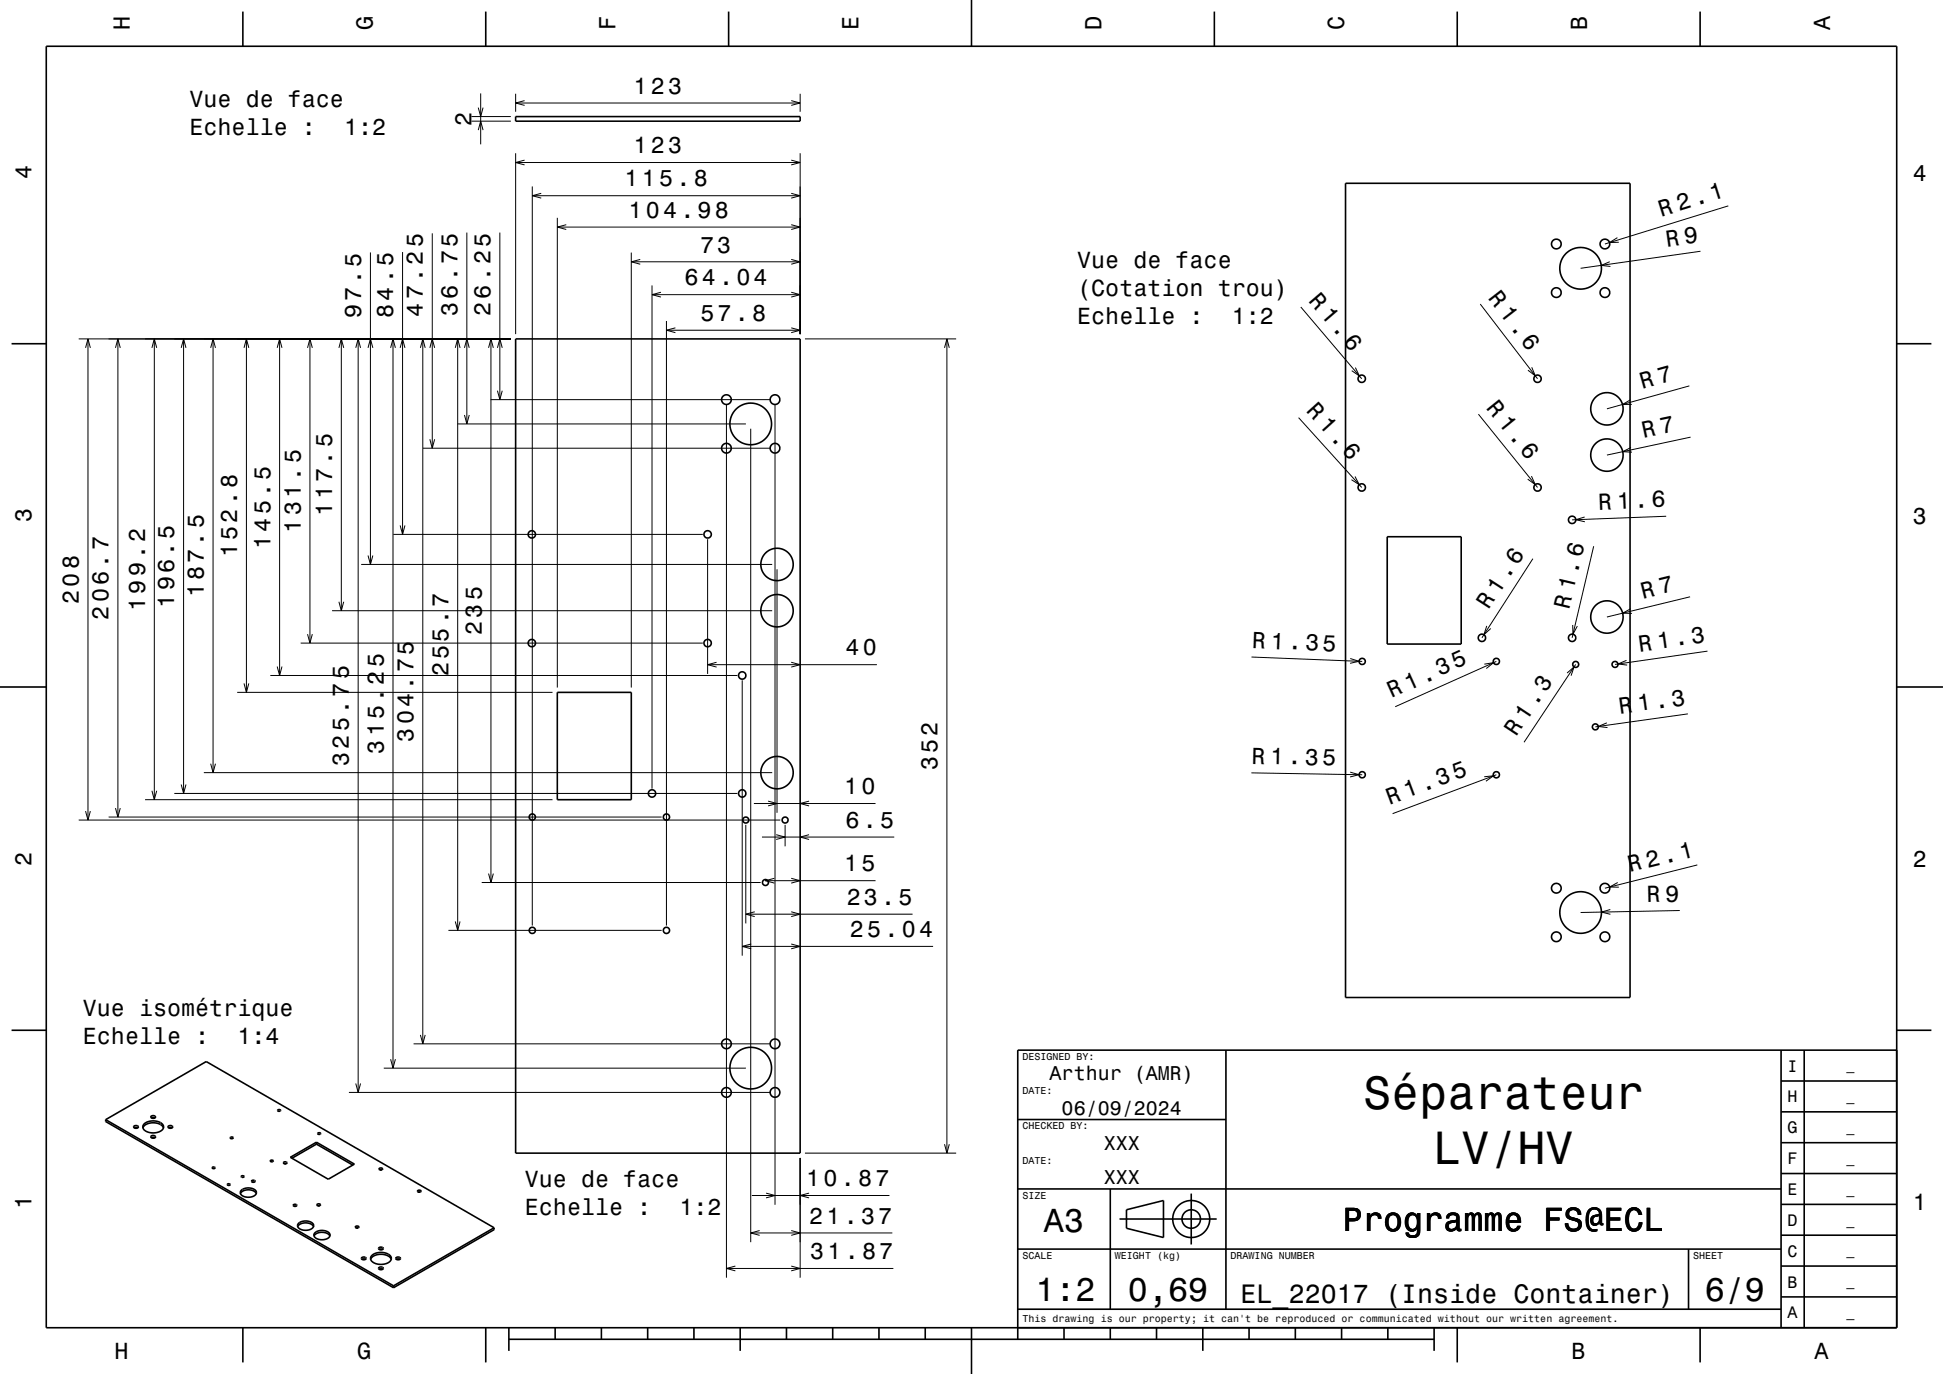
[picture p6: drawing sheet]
<svg xmlns="http://www.w3.org/2000/svg" width="420mm" height="297mm" viewBox="0 0 420 297" stroke-linecap="round" stroke-linejoin="round" font-family="sans-serif">
<g fill="none" stroke="#000" stroke-width=".22">
<path d="M101.9 26.2h8.5M101.9 25.2h8.5M103.4 23.3l.5 1.9 .5-1.9M103.4 28.1l.5-1.9 .5 1.9M103.9 20.2v11M111.5 20.3v3.9M111.5 33.1v39.1M111.5 35.1h61.5M111.5 22.3h61.5M113.4 34.6l-1.9 .5 1.9 .5M113.4 21.7l-1.9 .6 1.9 .5M171 34.6l2 .5-2 .5"/>
<path d="M171 21.7l2 .6-2 .5M173 20.3v3.9M173 33.1v39.1M80.1 54.6v67.4M87 54.5v61M93.4 50.4v46.5M100.9 50.3v41.3M108 50.3v36.1M115.1 40.3v159.8M115.1 42.3h57.9M117 41.8l-1.9 .5 1.9 .5M120.5 47.1v101.5"/>
<path d="M120.5 49.1h52.5M122.4 48.6l-1.9 .5 1.9 .5M136.5 54.6v94M136.5 56.6h36.5M138.4 56.1l-1.9 .5 1.9 .5M171 41.8l2 .5-2 .5M171 48.6l2 .5-2 .5M171 56.1l2 .5-2 .5M348 56.6l-1.9 .8 2 .2M349.6 51.4l-1.7 1h2M367.6 54.3l-25.9 3.7M373.6 44.5l-26.7 8.2"/>
<path d="M17 73.3h93.4M18.5 75.2l.5-1.9 .5 1.9M19 73.3v104M25 75.2l.5-1.9 .5 1.9M25.5 73.3v103.3M32.8 75.2l.6-1.9 .5 1.9M33.4 73.3v99.6M39.2 75.2l.5-1.9 .5 1.9M39.7 73.3v98.2M45.5 75.2l.6-1.9 .5 1.9M46.1 73.3v93.7M52.7 75.2l.6-1.9 .5 1.9"/>
<path d="M53.3 73.3v76.4M59.9 75.2l.5-1.9 .6 1.9M60.4 73.3v72.7M66.5 75.2l.5-1.9 .5 1.9M67 73.3v65.7M73.3 75.2l.5-1.9 .5 1.9M73.8 73.3v58.7M76.9 75.2l.5-1.9 .5 1.9M77.4 73.3v162.8M79.6 75.2l.5-1.9 .5 1.9M84.4 75.2l.6-1.9 .5 1.9M85 73.3v157.6"/>
<path d="M86.5 75.2l.5-1.9 .5 1.9M90.9 75.2l.5-1.9 .5 1.9M91.4 73.3v152.3M92.9 75.2l.5-1.9 .6 1.9M98.4 75.2l.5-1.9 .6 1.9M98.9 73.3v127.8M100.4 75.2l.5-1.9 .5 1.9M105.6 75.2l.5-1.9 .5 1.9M106.1 73.3v117.5M107.5 75.2l.5-1.9 .6 1.9M140.9 61.7v108.8M140.9 63.7h32.1"/>
<path d="M142.9 63.2l-2 .5 2 .5M144.1 69.4v130.7M144.1 71.4h28.9M146 70.9l-1.9 .5 1.9 .5M171 63.2l2 .5-2 .5M171 70.9l2 .5-2 .5M174 73.3h32.7M204.2 75.2l.5-1.9 .5 1.9M204.7 73.3v176M281.2 66.4l13.2 15.5M293 79.5l.8 1.8-1.6-1.2M320 65.7l12.4 16.2"/>
<path d="M331.1 79.4l.8 1.8-1.6-1.2M91.4 96.9h75.1M92.9 95l.5 1.9 .6-1.9M98.9 91.6h62.3M100.4 89.7l.5 1.9 .5-1.9M106 86.4h60.5M107.5 84.5l.5 1.9 .6-1.9M157 87.4v188.8M162.3 92.7v175.8M167.5 87.4v173M280.7 90.3l13.7 15.1M319.6 89.5l12.8 15.9"/>
<path d="M352.4 86.4l-1.7 1h2M352.6 96.7l-1.8 .9 2 .1M365.2 83.4l-17.8 5M365.4 94.5l-18 3.9M85 115.5h66.9M86.5 113.6l.5 1.9 .5-1.9M153 116.6v29.1M292.9 103l.9 1.8-1.7-1.1M331 102.9l.9 1.8-1.7-1.1M342.5 111.7l-1.9 .6 2 .5M344.5 118.1l-4.7 19.8M360.2 111.6l-20.4 .8"/>
<path d="M65 139h86.9M66.5 137.1l.5 1.9 .5-1.9M71.8 132h95.1M73.3 130.1l.5 1.9 .5-1.9M78.1 122h88.8M79.6 120.1l.5 1.9 .5-1.9M168 123v52.7M321.4 135.3l-.6 1.9 1.4-1.3M331.4 120.8l-11.1 17.1M340 135.1v2l1-1.8M352.5 131.6l-1.7 .9 2 .1M365.3 129l-17.9 4.4"/>
<path d="M51.3 149.7h68.1M52.7 147.7l.6 2 .5-2M58.4 146h101M59.9 144.1l.5 1.9 .6-1.9M153 143.7h36.6M154.9 143.2l-1.9 .5 1.9 .5M160.4 147v59.6M171 143.2l2 .5-2 .5M270.5 142l24 1M291.9 142.3l1.9 .6-2 .5M320.9 143.6l1.9-.4-1.5 1.3M323.5 143l-21.9 9.8"/>
<path d="M338.7 145.5l1.5-1.3-.6 1.9M340.6 143.6l-11.2 16.8M347.3 156.2l-1.8 .8 2 .3M351.6 142.7l-1.9 .8 2 .3M364.9 154.3l-20 2.8M369.1 140.7l-20 2.9M17 177.3h151.7M18.5 175.3l.5 2 .5-2M23.5 176.6h119.5M25 174.7l.5 1.9 .5-1.9M31.4 172.9h88M32.8 170.9l.6 2 .5-2"/>
<path d="M37.7 171.5h121.7M39.2 169.6l.5 1.9 .5-1.9M44.1 167h122.8M45.5 165.1l.6 1.9 .5-1.9M161.2 178.3v21.3M163 173.7h26.3M166 173.2l2 .5-2 .5M169.7 178.3v4.6M174.9 173.2l-1.9 .5 1.9 .5M270.5 167.1l24 .4M291.9 166.9l1.9 .6-2 .4M320.8 167.9l2-.2-1.6 1.2"/>
<path d="M323.5 167.5l-22.5 8.4M98.4 199.2l.5 1.9 .6-1.9M104.1 190.8h60.3M105.6 188.8l.5 2 .5-2M161.2 197.6h36.1M163.1 197.1l-1.9 .5 1.9 .5M164.7 180.9h28.6M165.5 190.4h23.8M167.4 189.9l-1.9 .5 1.9 .5M167.8 180.4l1.9 .5-1.9 .6M171 189.9l2 .5-2 .5M171 197.1l2 .5-2 .5"/>
<path d="M174.9 180.4l-1.9 .5 1.9 .6M348.1 196.6l-1.9 .6 1.9 .4M349.7 190.8l-1.8 .9 2 .1M363.1 196.8l-21.4 .4M366.9 187l-20 5M96.9 201.1h46.1M160.4 204.6h41.3M162.4 204.1l-2 .5 2 .5M171 204.1l2 .5-2 .5M75.4 236.1h91.1M76.9 234.2l.5 1.9 .5-1.9M83 230.9h78.2"/>
<path d="M84.4 229l.6 1.9 .5-1.9M89.4 225.6h77.1M90.9 223.7l.5 1.9 .5-1.9M162.5 258.4h29.8M165.6 257.9l1.9 .5-1.9 .5M173 250.3v25.9M174 249.3h32.7M174.9 257.9l-1.9 .5 1.9 .5M204.2 247.3l.5 2 .5-2M157 274.2h36.1M159 273.7l-2 .5 2 .5M162.3 266.5h30.6"/>
<path d="M164.2 266l-1.9 .5 1.9 .5M171 266l2 .5-2 .5M171 273.7l2 .5-2 .5"/>
</g>
<g fill="none" stroke="#000" stroke-width=".35">
<path d="M10 10h400v277h-400zM52.5 2.5v7.5M105 2.5v7.5M157.5 2.5v7.5M210 0v10M262.5 2.5v7.5M315 2.5v7.5M367.5 2.5v7.5M111.5 25.2h61.5v1h-61.5zM290.9 39.6h61.5v176h-61.5zM2.5 74.3h7.5M111.5 73.3h61.5v176h-61.5z"/>
<path d="M410 74.3h7.5M299.9 116h16v23.2h-16zM0 148.5h10M120.5 149.7h16v23.2h-16zM410 148.5h10M2.5 222.7h7.5M60 240a.4 .4 0 0 1 .7 0l-.4 .2zM265 227v56M385 233.7h25M385 227v60M390 227v60M410 222.7h7.5"/>
<path d="M410 227h-190v62.5M22.8 242l21.8-12.5 62.2 35.9M22.8 242l62.3 35.9M22.8 242v.4l62.3 36M28.9 243.4l.4-.1 .6 .2a.47 .47 0 0 1-.5 .4 .47 .47 0 0 1-.5-.5zM29.8 243.8h-.8M29.8 243.8h.1M30.9 243.8a2.89 2.89 0 0 1 3.9-.7l.5 .7M31.1 243a2.99 2.99 0 0 1 4.2 .3 1.37 1.37 0 0 1-1.5 1.5 2.5 2.5 0 0 1-2.9-1.1zM32.6 241.3l.4-.2 .6 .2a.47 .47 0 0 1-.5 .5 .47 .47 0 0 1-.5-.5zM32.6 245.6l.4-.2 .6 .2a.47 .47 0 0 1-.5 .4 .47 .47 0 0 1-.5-.4zM32.7 241.6h.8"/>
<path d="M33.5 245.9h-.8M33.5 245.9h.1M36.4 243.4l.3-.1 .6 .2a.47 .47 0 0 1-.5 .4 .47 .47 0 0 1-.4-.5zM36.4 243.8h.8M46 252.3h.4l.1 .2a.39 .39 0 0 1-.7-.1zM49.2 255.9h.5l.1 .2a.39 .39 0 0 1-.7 0zM49.8 245.8h.5l.1 .2a.4 .4 0 0 1-.7-.1zM52 258a2.23 2.23 0 0 1 3.4 0M52.1 254.3a.39 .39 0 0 1 .7 0l-.4 .2zM52.1 257.3a2.27 2.27 0 0 1 3.3 .3 1.24 1.24 0 0 1-1.5 1.2 1.62 1.62 0 0 1-2-1.1zM54.4 255.2l.4-.1 .4 .3-.6 .1h-.2zM54.6 255.5h.3"/>
<path d="M58.4 250.9a.4 .4 0 0 1 .7 .1l-.4 .1zM61.3 251.2l.4-.1 .3 .3-.5 .2-.2-.1zM61.5 251.6h.3M62.8 250.2l5.6-3.3 8.2 4.7-5.6 3.3zM68.4 247.3l7.9 4.5M68.4 247.3l-5.3 3.1M68.4 246.9v.4M68.7 245a.4 .4 0 0 1 .6 0l-.4 .2zM82 252.5h.5l.2 .2-.5 .2-.3-.2zM82.1 252.9h.4M90.3 257.3a.45 .45 0 0 1 .7 .2l-.5 .2-.3-.2zM90.4 257.7h.4"/>
<path d="M220 257h165M220 242h45M240 257v26M257.5 258v11M385 253.7h25M385 247h25M385 240.3h25M63.4 260.4l.4-.1 .4 .3-.6 .2-.2-.1zM63.6 260.7h.4M64.3 265.1a2.23 2.23 0 0 1 3.5 0M64.5 264.5a2.27 2.27 0 0 1 3.3 .3 1.25 1.25 0 0 1-1.5 1.1 1.62 1.62 0 0 1-2-1zM67.9 267.2a2.23 2.23 0 0 1 3.4 0"/>
<path d="M68 266.5a2.27 2.27 0 0 1 3.3 .3 1.24 1.24 0 0 1-1.5 1.2 1.62 1.62 0 0 1-2-1.1zM68.6 260.3a.44 .44 0 0 1 .7 .2l-.6 .2-.2-.3zM68.7 260.6h.4M76.9 265.1l.4-.1 .3 .3-.5 .2-.3-.3zM77 265.4h.4M78.2 271.9l.4-.2 .5 .2a.47 .47 0 0 1-.5 .4 .47 .47 0 0 1-.4-.4zM78.2 272.2h.8M80.1 272.2a2.91 2.91 0 0 1 4.2-.4l.3 .4M80.3 271.4a2.99 2.99 0 0 1 4.2 .3 1.37 1.37 0 0 1-1.5 1.5 2.5 2.5 0 0 1-2.9-1zM81.9 274l.4-.1 .5 .1a.47 .47 0 0 1-.5 .5 .47 .47 0 0 1-.4-.5zM81.9 269.7l.4-.1 .5 .1a.47 .47 0 0 1-.5 .5 .47 .47 0 0 1-.4-.5zM82 274.4h.7"/>
<path d="M82 270.1h.7M85.1 277.9v.5M85.6 271.9l.4-.2 .5 .2a.47 .47 0 0 1-.4 .4 .47 .47 0 0 1-.5-.4zM85.7 272.2h.7M106.8 265.4l-21.7 12.5M106.8 265.4v.4l-21.7 12.6M220 270h165M242 263.5h21M243.5 261.5l8-2v8l-8-2zM365 270v13M385 273.7h25M385 267h25"/>
<path d="M385 260.3h25M52.5 287v7.5M105 287v7.5M110 289.5h200M110 287v5M120 287v2.5M130 287v2.5M140 287v2.5M150 287v2.5M160 287v5M170 287v2.5M180 287v2.5"/>
<path d="M190 287v2.5M200 287v2.5M210 287v10M220 283h165M230 287v2.5M240 287v2.5M250 287v2.5M260 287v5M270 287v2.5M280 287v2.5M290 287v2.5M300 287v2.5"/>
<path d="M310 287v5M315 287v7.5M367.5 287v7.5M385 280.3h25"/>
<circle cx="336.4" cy="52.7" r="1.05"/>
<circle cx="341.7" cy="58" r="4.5"/>
<circle cx="346.9" cy="52.7" r="1.05"/>
<circle cx="336.4" cy="63.2" r="1.05"/>
<circle cx="346.9" cy="63.2" r="1.05"/>
<circle cx="157" cy="96.9" r="1.05"/>
<circle cx="157" cy="86.4" r="1.05"/>
<circle cx="162.3" cy="91.6" r="4.5"/>
<circle cx="167.5" cy="96.9" r="1.05"/>
<circle cx="167.5" cy="86.4" r="1.05"/>
<circle cx="294.4" cy="81.9" r=".8"/>
<circle cx="332.4" cy="81.9" r=".8"/>
<circle cx="347.4" cy="98.4" r="3.5"/>
<circle cx="347.4" cy="88.4" r="3.5"/>
<circle cx="115" cy="115.5" r=".8"/>
<circle cx="153" cy="115.5" r=".8"/>
<circle cx="294.4" cy="105.4" r=".8"/>
<circle cx="332.4" cy="105.4" r=".8"/>
<circle cx="339.8" cy="112.4" r=".8"/>
<circle cx="115" cy="139" r=".8"/>
<circle cx="153" cy="139" r=".8"/>
<circle cx="168" cy="122" r="3.5"/>
<circle cx="168" cy="132" r="3.5"/>
<circle cx="320.3" cy="137.9" r=".8"/>
<circle cx="339.8" cy="137.9" r=".8"/>
<circle cx="347.4" cy="133.4" r="3.5"/>
<circle cx="160.4" cy="146" r=".8"/>
<circle cx="294.5" cy="143" r=".67"/>
<circle cx="323.5" cy="143" r=".67"/>
<circle cx="340.6" cy="143.6" r=".65"/>
<circle cx="344.9" cy="157.1" r=".65"/>
<circle cx="349.1" cy="143.6" r=".65"/>
<circle cx="115.1" cy="176.6" r=".68"/>
<circle cx="140.9" cy="171.5" r=".8"/>
<circle cx="144.1" cy="176.6" r=".67"/>
<circle cx="160.4" cy="171.5" r=".8"/>
<circle cx="161.2" cy="177.3" r=".65"/>
<circle cx="168" cy="167" r="3.5"/>
<circle cx="169.7" cy="177.3" r=".65"/>
<circle cx="294.5" cy="167.5" r=".68"/>
<circle cx="323.5" cy="167.5" r=".68"/>
<circle cx="165.5" cy="190.8" r=".65"/>
<circle cx="336.4" cy="192" r="1.05"/>
<circle cx="341.7" cy="197.2" r="4.5"/>
<circle cx="346.9" cy="192" r="1.05"/>
<circle cx="115.1" cy="201.1" r=".68"/>
<circle cx="144.1" cy="201.1" r=".68"/>
<circle cx="336.4" cy="202.5" r="1.05"/>
<circle cx="346.9" cy="202.5" r="1.05"/>
<circle cx="157" cy="225.6" r="1.05"/>
<circle cx="157" cy="236.1" r="1.05"/>
<circle cx="162.3" cy="230.9" r="4.5"/>
<circle cx="167.5" cy="225.6" r="1.05"/>
<circle cx="167.5" cy="236.1" r="1.05"/>
<circle cx="257.5" cy="263.5" r="2"/>
<circle cx="257.5" cy="263.5" r="4"/>
</g>
<g font-size="10.1">
<text x="294.6" y="239.6">Séparateur</text>
<text x="309.8" y="251.7">LV/HV</text>
</g>
<g font-size="7.2">
<text x="225.7" y="266.3">A3</text>
<text x="290.3" y="266.1">Programme FS@ECL</text>
<text x="223.8" y="281.3">1:2</text>
<text x="243.8" y="281.3">0,69</text>
<text x="368.5" y="281.3">6/9</text>
</g>
<text font-size="5.8" x="268.2" y="281.6">EL_22017 (Inside Container)</text>
<g font-size="5.1">
<text x="359.1" y="46.9" transform="rotate(-17 359.1 46.9)">R 2.1</text>
<text x="321.1" y="88.3" transform="rotate(51 321.1 88.3)">R 1.6</text>
<text x="355.2" y="94.6" transform="rotate(-12 355.2 94.6)">R 7</text>
<text x="300.3" y="174" transform="rotate(-20 300.3 174)">R 1.35</text>
</g>
<g font-size="5">
<text x="28.1" y="6.5" transform="rotate(-90 28.1 6.5)">H</text>
<text x="80.6" y="6.5" transform="rotate(-90 80.6 6.5)">G</text>
<text x="133.1" y="6.5" transform="rotate(-90 133.1 6.5)">F</text>
<text x="185.6" y="6.5" transform="rotate(-90 185.6 6.5)">E</text>
<text x="238.1" y="6.5" transform="rotate(-90 238.1 6.5)">D</text>
<text x="290.6" y="6.5" transform="rotate(-90 290.6 6.5)">C</text>
<text x="343.1" y="6.5" transform="rotate(-90 343.1 6.5)">B</text>
<text x="395.6" y="6.5" transform="rotate(-90 395.6 6.5)">A</text>
<text x="41" y="23.1">Vue de face</text>
<text x="137" y="20.3">123</text>
<text x="41" y="29.1">Echelle :</text>
<text x="74.4" y="29.1">1:2</text>
<text x="101.9" y="27.2" transform="rotate(-90 101.9 27.2)">2</text>
<text x="137" y="33.1">123</text>
<text x="6.8" y="38.7" transform="rotate(-90 6.8 38.7)">4</text>
<text x="135" y="40.3">115.8</text>
<text x="413.5" y="39">4</text>
<text x="135.9" y="47.1">104.98</text>
<text x="360.3" y="53.3" transform="rotate(-8 360.3 53.3)">R 9</text>
<text x="151.3" y="54.6">73</text>
<text x="232.9" y="58">Vue de face</text>
<text x="148" y="61.7">64.04</text>
<text x="232.9" y="64">(Cotation trou)</text>
<text x="282.7" y="65.1" transform="rotate(49 282.7 65.1)">R 1.6</text>
<text x="321.6" y="64.5" transform="rotate(52 321.6 64.5)">R 1.6</text>
<text x="78.1" y="68.8" transform="rotate(-90 78.1 68.8)">97.5</text>
<text x="85" y="68.7" transform="rotate(-90 85 68.7)">84.5</text>
<text x="91.4" y="68.4" transform="rotate(-90 91.4 68.4)">47.25</text>
<text x="98.9" y="68.3" transform="rotate(-90 98.9 68.3)">36.75</text>
<text x="106" y="68.3" transform="rotate(-90 106 68.3)">26.25</text>
<text x="151.4" y="69.4">57.8</text>
<text x="232.9" y="70.1">Echelle :</text>
<text x="266.3" y="70.1">1:2</text>
<text x="282.2" y="88.9" transform="rotate(48 282.2 88.9)">R 1.6</text>
<text x="355" y="84.2" transform="rotate(-16 355 84.2)">R 7</text>
<text x="6.8" y="112.9" transform="rotate(-90 6.8 112.9)">3</text>
<text x="71.8" y="111.6" transform="rotate(-90 71.8 111.6)">117.5</text>
<text x="345.6" y="110.1" transform="rotate(-2 345.6 110.1)">R 1.6</text>
<text x="413.5" y="113.2">3</text>
<text x="58.4" y="118.6" transform="rotate(-90 58.4 118.6)">145.5</text>
<text x="65" y="115.1" transform="rotate(-90 65 115.1)">131.5</text>
<text x="51.3" y="120.4" transform="rotate(-90 51.3 120.4)">152.8</text>
<text x="17" y="130.5" transform="rotate(-90 17 130.5)">208</text>
<text x="37.7" y="131.4" transform="rotate(-90 37.7 131.4)">196.5</text>
<text x="44.1" y="129.1" transform="rotate(-90 44.1 129.1)">187.5</text>
<text x="321.8" y="131.9" transform="rotate(-57 321.8 131.9)">R 1.6</text>
<text x="339.2" y="131.8" transform="rotate(-77 339.2 131.8)">R 1.6</text>
<text x="355.1" y="129.4" transform="rotate(-14 355.1 129.4)">R 7</text>
<text x="23.5" y="133.9" transform="rotate(-90 23.5 133.9)">206.7</text>
<text x="31.4" y="132" transform="rotate(-90 31.4 132)">199.2</text>
<text x="104.1" y="137.3" transform="rotate(-90 104.1 137.3)">235</text>
<text x="182.8" y="141.7">40</text>
<text x="270.6" y="140" transform="rotate(2 270.6 140)">R 1.35</text>
<text x="354.4" y="140.8" transform="rotate(-8 354.4 140.8)">R 1.3</text>
<text x="96.9" y="146.2" transform="rotate(-90 96.9 146.2)">255.7</text>
<text x="300.8" y="150.9" transform="rotate(-24 300.8 150.9)">R 1.35</text>
<text x="350.2" y="154.4" transform="rotate(-8 350.2 154.4)">R 1.3</text>
<text x="89.4" y="160.3" transform="rotate(-90 89.4 160.3)">304.75</text>
<text x="327.8" y="159.3" transform="rotate(-56 327.8 159.3)">R 1.3</text>
<text x="75.4" y="165.6" transform="rotate(-90 75.4 165.6)">325.75</text>
<text x="83" y="162.9" transform="rotate(-90 83 162.9)">315.25</text>
<text x="202.7" y="166.5" transform="rotate(-90 202.7 166.5)">352</text>
<text x="270.5" y="165.1" transform="rotate(1 270.5 165.1)">R 1.35</text>
<text x="182.5" y="171.7">10</text>
<text x="182.8" y="178.9">6.5</text>
<text x="6.8" y="187.1" transform="rotate(-90 6.8 187.1)">2</text>
<text x="182.5" y="188.4">15</text>
<text x="352.3" y="188.6" transform="rotate(-14 352.3 188.6)">R 2.1</text>
<text x="413.5" y="187.4">2</text>
<text x="183" y="195.6">23.5</text>
<text x="356" y="195" transform="rotate(-1 356 195)">R 9</text>
<text x="183.7" y="202.6">25.04</text>
<text x="17.9" y="219.6">Vue isométrique</text>
<text x="17.9" y="225.6">Echelle :</text>
<text x="51.3" y="225.6">1:4</text>
<text x="113.5" y="256.6">Vue de face</text>
<text x="174.3" y="256.4">10.87</text>
<text x="6.8" y="261.3" transform="rotate(-90 6.8 261.3)">1</text>
<text x="113.5" y="262.7">Echelle :</text>
<text x="146.9" y="262.7">1:2</text>
<text x="413.5" y="261.6">1</text>
<text x="174.9" y="264.5">21.37</text>
<text x="175.1" y="272.2">31.87</text>
<text x="24.7" y="293.8">H</text>
<text x="77.2" y="293.8">G</text>
<text x="339.7" y="293.8">B</text>
<text x="392.2" y="293.8">A</text>
</g>
<g font-size="4.3">
<text x="226.9" y="233.5">Arthur (AMR)</text>
<text x="229.5" y="241">06/09/2024</text>
<text x="238.6" y="248.5">XXX</text>
<text x="238.6" y="256">XXX</text>
</g>
<g font-size="3.6">
<text x="386.4" y="231.6">I</text>
<text x="386.4" y="238.3">H</text>
<text x="386.4" y="245">G</text>
<text x="386.4" y="251.6">F</text>
<text x="386.4" y="258.3">E</text>
<text x="386.4" y="265">D</text>
<text x="386.4" y="271.6">C</text>
<text x="386.4" y="278.3">B</text>
<text x="386.4" y="285">A</text>
</g>
<g font-size="2.9">
<text x="399.1" y="231.4">_</text>
<text x="399.1" y="238">_</text>
<text x="399.1" y="244.7">_</text>
<text x="399.1" y="251.4">_</text>
<text x="399.1" y="258">_</text>
<text x="399.1" y="264.7">_</text>
<text x="399.1" y="271.4">_</text>
<text x="399.1" y="278">_</text>
<text x="399.1" y="284.7">_</text>
</g>
<g font-size="2.2">
<text x="221" y="229.1">DESIGNED BY:</text>
<text x="221" y="236.6">DATE:</text>
<text x="221" y="244.1">CHECKED BY:</text>
<text x="221" y="251.6">DATE:</text>
<text x="221" y="259.1">SIZE</text>
<text x="221" y="272.1">SCALE</text>
<text x="241" y="272.1">WEIGHT (kg)</text>
<text x="266" y="272.1">DRAWING NUMBER</text>
<text x="366" y="272.1">SHEET</text>
<text x="221" y="285.8">This drawing is our property; it can't be reproduced or communicated without our written agreement.</text>
</g>
</svg>
